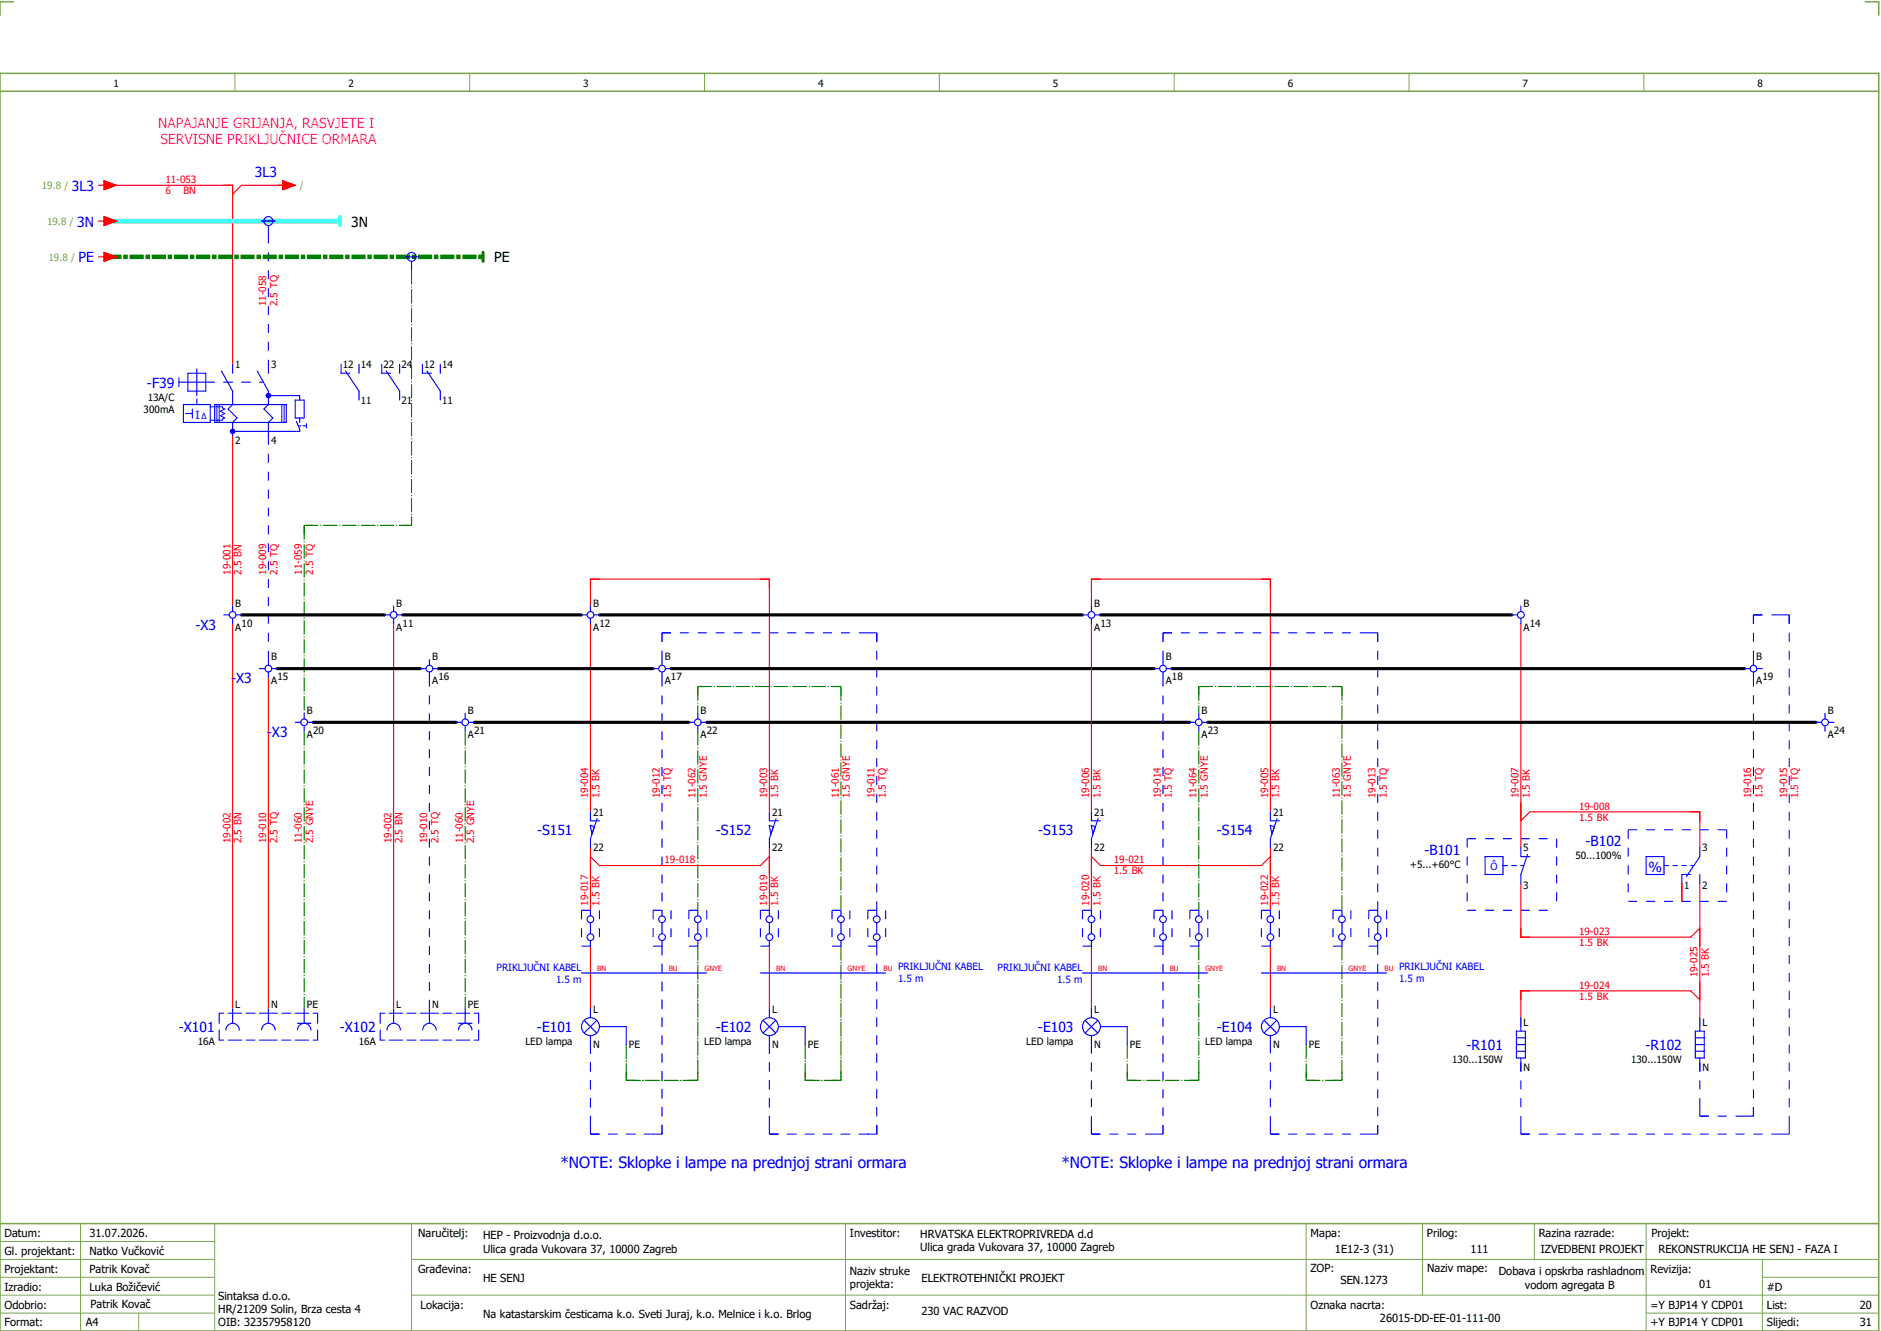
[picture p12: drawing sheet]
<svg xmlns="http://www.w3.org/2000/svg" width="421mm" height="297mm" viewBox="0 0 421 297" stroke-linecap="round" stroke-linejoin="round" font-family="sans-serif">
<path d="M0 16.4h420v281h-420zM3 .4h-3v3M417 .4h3v3M0 20.4h420M0 273.4h420" fill="none" stroke="#7ca552" stroke-width=".35"/>
<g fill="none" stroke="#7ca552" stroke-width=".22">
<path d="M52.5 16.4v4M105 16.4v4M157.5 16.4v4M210 16.4v4M262.5 16.4v4M315 16.4v4M367.5 16.4v4M0 277.4h48M18 273.4v24M48 273.4v24M92 273.4v24M189 273.4v24"/>
<path d="M292 273.4v23.8M318 273.4v16M343 273.4v8M368 273.4v23.8M0 281.4h48M0 285.4h47.8M0 293.4h47.8M31 293.4v4M47.8 289.4h-47.8M92 281.4h328M92 289.4h328M368 293.4h52"/>
<path d="M394 285.4h26M394 281.4v15.8"/>
</g>
<path d="M148 211.4v42M196 211.4v42M132 233.4v20M172 233.4v20M132 253.4h16M172 253.4h24" fill="none" stroke="#00f" stroke-width=".25" stroke-dasharray="2 2"/>
<path d="M156 211.4v30M188 211.4v30M140 233.4v8M180 233.4v8M140 241.4h16M180 241.4h8" fill="none" stroke="#008000" stroke-width=".25" stroke-dasharray="3.2 .4 .3 .4"/>
<g fill="none" stroke="#f00" stroke-width=".25">
<path d="M24 41.4h28v40M64 41.4h-10l-2 2M52 97.4v38M52 139.4v86M88 139.4v86M132 135.4v-6h40v52M132 139.4v42M244 135.4v-6h40v52M244 139.4v42M340 139.4v50M60 151.4v74M132 189.4v14"/>
<path d="M132 191.4l2 2h36l2-2M172 189.4v14M244 191.4l2 2h36l2-2M244 189.4v14M284 189.4v14M340 197.4v12h38l2-2M340 183.4l2-2h38v8M376 197.4v4M380 197.4v32M132 211.4v14M172 211.4v14M244 211.4v14"/>
<path d="M284 211.4v14M380 223.4l-2-2h-38v8"/>
</g>
<g fill="none" stroke="#00f" stroke-width=".25" stroke-dasharray="2 2" stroke-linecap="butt">
<path d="M60 52.4v29M60 97.4v50M392 137.4h8M392 137.4v10M392 137.4h2M392 137.4v2M398 137.4h2M400 137.4v116M400 137.4v2M96 151.4v74M148 141.4h48M148 141.4v6"/>
<path d="M148 151.4v52M148 141.4h2M148 141.4v2M194 141.4h2M196 141.4v62M196 141.4v2M260 141.4h48M260 141.4v6M260 151.4v52M260 141.4h2M260 141.4v2M306 141.4h2"/>
<path d="M308 141.4v62M308 141.4v2M392 151.4v98M260 211.4v42M308 211.4v42M244 233.4v20M284 233.4v20M340 237.4v16M380 237.4v12M132 251.4v2M132 253.4h2M146 253.4h2"/>
<path d="M148 251.4v2M172 251.4v2M172 253.4h2M194 253.4h2M196 251.4v2M244 253.4h16M244 251.4v2M244 253.4h2M258 253.4h2M260 251.4v2M284 253.4h24M284 251.4v2"/>
<path d="M284 253.4h2M306 253.4h2M308 251.4v2M340 253.4h60M340 251.4v2M340 253.4h2M380 249.4h12M380 247.4v2M380 249.4h2M390 249.4h2M392 247.4v2M398 253.4h2"/>
<path d="M400 251.4v2"/>
</g>
<g fill="none" stroke="#008000" stroke-width=".25" stroke-dasharray="3.2 .4 .3 .4" stroke-linecap="butt">
<path d="M92 60.4v57M68 117.4h24M68 117.4v42M68 117.4h2M68 117.4v2M90 117.4h2M92 115.4v2M156 153.4h32M156 153.4v6M156 153.4h2M156 153.4v2M186 153.4h2"/>
<path d="M188 153.4v50M188 153.4v2M268 153.4h32M268 153.4v6M268 153.4h2M268 153.4v2M298 153.4h2M300 153.4v50M300 153.4v2M68 163.4v62M104 163.4v62M156 163.4v40"/>
<path d="M268 163.4v40M268 211.4v30M300 211.4v30M140 239.4v2M156 239.4v2M180 239.4v2M188 239.4v2M252 233.4v8M252 239.4v2M268 239.4v2M292 233.4v8M292 239.4v2"/>
<path d="M300 239.4v2M140 241.4h2M154 241.4h2M180 241.4h2M186 241.4h2M252 241.4h16M252 241.4h2M266 241.4h2M292 241.4h8M292 241.4h2M298 241.4h2"/>
</g>
<path d="M24 57.4h84" fill="none" stroke="#008000" stroke-width="1" stroke-dasharray="3.2 .4 1 .4" stroke-linecap="butt"/>
<path d="M24 49.4h52" fill="none" stroke="#00d2d2" stroke-width="1"/>
<g fill="none" stroke="#00f" stroke-width=".25">
<path d="M90.5 57.4h3M92 58.4v2M40 85.4h8M40 84.4v2M41.5 92.4h1.5M42 83.4h4v4h-4zM44 82.4v6M44 89.1v1.3M52 90.4l-1 1 2 2-1 1M52 96.4h15M60 87.4v3l-1 1 2 2-1 1v3M60 81.4v2"/>
<path d="M60 88.4h7M66 89.4h2v4h-2zM66.7 95.1h.6M67 93.4v1M68.5 94.7v.9M132 206.1v2.5M148 206.1v2.5M156 206.1v2.5M172 206.1v2.5M188 206.1v2.5M196 206.1v2.5M244 206.1v2.5"/>
<path d="M260 206.1v2.5M268 206.1v2.5M284 206.1v2.5M300 206.1v2.5M308 206.1v2.5"/>
<circle cx="92" cy="57.4" r="1"/>
</g>
<path d="M54 137.4h32M90 137.4h40M134 137.4h108M246 137.4h92M62 149.4h32M98 149.4h48M150 149.4h108M262 149.4h128M70 161.4h32M106 161.4h48M158 161.4h108M270 161.4h136" fill="none" stroke="#000" stroke-width=".7"/>
<path d="M108 56.4v2" fill="none" stroke="#008000" stroke-width=".7"/>
<path d="M76 48.4v2" fill="none" stroke="#0ff" stroke-width=".7"/>
<path d="M48.5 90.4v4M49.8 90.9v.2l.5 .3-1.1 .5 1.1 .5-1.1 .5M50.3 93.4l-.5 .2M63 90.4v4M63.5 90.4v4" fill="none" stroke="#00f" stroke-width=".22"/>
<circle cx="60" cy="88.4" r=".63" fill="#00f"/>
<path d="M47 90.9h2.8M49.2 92.9l1.1 .5" fill="none" stroke="#00f" stroke-width=".22"/>
<path d="M41 90.4h6v4h-6zM49.5 82.9l2.5 4.5v3M50 85.4h2M57.5 82.9l2.5 4.5M66.2 94.1l.8 1.8" fill="none" stroke="#00f" stroke-width=".25"/>
<circle cx="52" cy="96.4" r=".62" fill="#00f"/>
<g fill="none" stroke="#00f" stroke-width=".25">
<path d="M58.5 49.4h3M60 50.4v2M43 91.4v2M48 90.4h16v4h-16zM52 81.4v2M52 94.4v3M54 85.4h2M58 85.4h.9M67 88.4v1M67 95.9v.5M67.7 95.1h.8M76.3 81.4v2h1.9"/>
<path d="M77.2 82.9l3.1 4.5v2M80.2 81.4v2M85.3 81.4v2h2M86.3 82.9l3 4.5v2M89.3 81.4v2M94.4 81.4v2h2M95.4 82.9l3 4.5v2M98.4 81.4v2M50 137.4h1.3M52 135.4v1.2M52 138.1v1.3M52.8 137.4h1.2"/>
<path d="M86 137.4h1.3M88 135.4v1.2M88 138.1v1.3M88.8 137.4h1.2M130 137.4h1.2M132 135.4v1.2M132 138.1v1.3M132.7 137.4h1.3M242 137.4h1.3M244 135.4v1.2M244 138.1v1.3M244.8 137.4h1.2"/>
<path d="M338 137.4h1.3M340 135.4v1.2M340 138.1v1.3M58 149.4h1.3M60 147.4v1.2M60 150.1v1.3M60.8 149.4h1.2M68 159.4v1.2M94 149.4h1.2M96 147.4v1.2M96 150.1v1.3M96.8 149.4h1.2"/>
<path d="M104 159.4v1.2M146 149.4h1.3M148 147.4v1.2M148 150.1v1.3M148.8 149.4h1.2M156 159.4v1.2M258 149.4h1.3M260 147.4v1.2M260 150.1v1.3M260.8 149.4h1.2M268 159.4v1.2M390 149.4h1.3"/>
<path d="M392 147.4v1.2M392 150.1v1.3M392.8 149.4h1.2M408 159.4v1.2M66 161.4h1.3M68 162.1v1.3M68.8 161.4h1.2M102 161.4h1.2M104 162.1v1.3M104.7 161.4h1.3M154 161.4h1.3M156 162.1v1.3"/>
<path d="M156.8 161.4h1.2M266 161.4h1.2M268 162.1v1.3M268.7 161.4h1.3M406 161.4h1.3M408 162.1v1.3M408.7 161.4h1.3M132 181.4v2h2M132.9 184.7l-.9-.3 .3 2M133.5 182.9l-1.5 4.5v2M172 181.4v2h2M172.9 184.7l-.9-.3 .3 2"/>
<path d="M173.5 182.9l-1.5 4.5v2M244 181.4v2h2M244.9 184.7l-.9-.3 .3 2M245.5 182.9l-1.5 4.5v2M284 181.4v2h2M284 187.4v2M284.9 184.7l-.9-.3 .3 2M285.5 182.9l-1.5 4.5M332 191.4h4v4h-4zM336 193.4h1M338 193.4h1M340 193.4h.6"/>
<path d="M340 189.4v2h2M340 195.4v2M341.5 190.9l-1.5 4.5M368 191.4h4v4h-4zM372 193.4h1M374 193.4h1M376 193.4h1M378 193.4h.7M378 195.4h-2v2M380 195.4v2M380 191.4l-3 4.5M380 189.4v2"/>
<path d="M130 217.4h28M132 203.4v1.2M132 210.1v1.3M148 203.4v1.2M148 210.1v1.3M156 203.4v1.2M156 210.1v1.3M170 217.4h28M172 203.4v1.2M172 210.1v1.3M188 203.4v1.2M188 210.1v1.3"/>
<path d="M196 203.4v1.2M196 210.1v1.3M242 217.4h28M244 203.4v1.2M244 210.1v1.3M260 203.4v1.2M260 210.1v1.3M268 203.4v1.2M268 210.1v1.3M282 217.4h28M284 203.4v1.2M284 210.1v1.3"/>
<path d="M300 203.4v1.2M300 210.1v1.3M308 203.4v1.2M308 210.1v1.3M49 230.1v2.3h1M50 226.4h-1v2.2M50.5 230.1a1.5 1.5 0 0 1 1.5-1.5 1.5 1.5 0 0 1 1.5 1.5M51 232.4h3M51 226.4h3M52 225.4v3.2M55 232.4h2M55 226.4h2"/>
<path d="M58 232.4h4M58 226.4h4M58.5 230.1a1.5 1.5 0 0 1 1.5-1.5 1.5 1.5 0 0 1 1.5 1.5M60 225.4v3.2M63 232.4h2M63 226.4h2M66 232.4h3M66 226.4h3M66.5 230.1a1.5 1.5 0 0 1 1.5-1.5 1.5 1.5 0 0 1 1.5 1.5M66.5 228.6h3M68 225.4v3.2M70 226.4h1v2.2"/>
<path d="M71 230.1v2.3h-1M85 230.1v2.3h1M86 226.4h-1v2.2M86.5 230.1a1.5 1.5 0 0 1 1.5-1.5 1.5 1.5 0 0 1 1.5 1.5M87 232.4h3M87 226.4h3M88 225.4v3.2M91 232.4h2M91 226.4h2M94 232.4h4M94 226.4h4M94.5 230.1a1.5 1.5 0 0 1 1.5-1.5 1.5 1.5 0 0 1 1.5 1.5"/>
<path d="M96 225.4v3.2M99 232.4h2M99 226.4h2M102 232.4h3M102 226.4h3M102.5 230.1a1.5 1.5 0 0 1 1.5-1.5 1.5 1.5 0 0 1 1.5 1.5M102.5 228.6h3M104 225.4v3.2M106 226.4h1v2.2M107 230.1v2.3h-1M130.6 228l2.8 2.8M132 225.4v2"/>
<path d="M132 231.4v2M133.4 228l-2.8 2.8M134 229.4h6v4M170.6 228l2.8 2.8M172 225.4v2M172 231.4v2M173.4 228l-2.8 2.8M174 229.4h6v4M242.6 228l2.8 2.8M244 225.4v2M244 231.4v2M245.4 228l-2.8 2.8"/>
<path d="M246 229.4h6v4M282.6 228l2.8 2.8M284 225.4v2M284 231.4v2M285.4 228l-2.8 2.8M286 229.4h6v4M339 233.4h2M339 230.4h2v6h-2zM339 231.9h2M339 234.9h2M340 227.4v3M340 236.4v3"/>
<path d="M379 233.4h2M379 230.4h2v6h-2zM379 231.9h2M379 234.9h2M380 227.4v3M380 236.4v3"/>
<circle cx="60" cy="49.4" r="1"/>
<circle cx="52" cy="137.4" r=".75"/>
<circle cx="88" cy="137.4" r=".75"/>
<circle cx="132" cy="137.4" r=".75"/>
<circle cx="244" cy="137.4" r=".75"/>
<circle cx="340" cy="137.4" r=".75"/>
<circle cx="60" cy="149.4" r=".75"/>
<circle cx="96" cy="149.4" r=".75"/>
<circle cx="148" cy="149.4" r=".75"/>
<circle cx="260" cy="149.4" r=".75"/>
<circle cx="392" cy="149.4" r=".75"/>
<circle cx="68" cy="161.4" r=".75"/>
<circle cx="104" cy="161.4" r=".75"/>
<circle cx="156" cy="161.4" r=".75"/>
<circle cx="268" cy="161.4" r=".75"/>
<circle cx="408" cy="161.4" r=".75"/>
<circle cx="132" cy="205.4" r=".75"/>
<circle cx="132" cy="209.4" r=".75"/>
<circle cx="148" cy="205.4" r=".75"/>
<circle cx="148" cy="209.4" r=".75"/>
<circle cx="156" cy="205.4" r=".75"/>
<circle cx="156" cy="209.4" r=".75"/>
<circle cx="172" cy="205.4" r=".75"/>
<circle cx="172" cy="209.4" r=".75"/>
<circle cx="188" cy="205.4" r=".75"/>
<circle cx="188" cy="209.4" r=".75"/>
<circle cx="196" cy="205.4" r=".75"/>
<circle cx="196" cy="209.4" r=".75"/>
<circle cx="244" cy="205.4" r=".75"/>
<circle cx="244" cy="209.4" r=".75"/>
<circle cx="260" cy="205.4" r=".75"/>
<circle cx="260" cy="209.4" r=".75"/>
<circle cx="268" cy="205.4" r=".75"/>
<circle cx="268" cy="209.4" r=".75"/>
<circle cx="284" cy="205.4" r=".75"/>
<circle cx="284" cy="209.4" r=".75"/>
<circle cx="300" cy="205.4" r=".75"/>
<circle cx="300" cy="209.4" r=".75"/>
<circle cx="308" cy="205.4" r=".75"/>
<circle cx="308" cy="209.4" r=".75"/>
<circle cx="132" cy="229.4" r="2"/>
<circle cx="172" cy="229.4" r="2"/>
<circle cx="244" cy="229.4" r="2"/>
<circle cx="284" cy="229.4" r="2"/>
</g>
<path d="M49 90.4v4M49.8 93.6v.3h-2.8" fill="none" stroke="#00f" stroke-width=".22"/>
<g fill="none" stroke="#00f" stroke-width=".25" stroke-dasharray="2 2" stroke-linecap="butt">
<path d="M328 187.4h20M328 187.4v16M348 187.4v16M364 185.4h22M364 185.4v16M386 185.4v16M130 211.4h4M130 203.4h4M130 203.4v8M134 203.4v8M146 211.4h4M146 203.4h4"/>
<path d="M146 203.4v8M150 203.4v8M154 211.4h4M154 203.4h4M154 203.4v8M158 203.4v8M170 211.4h4M170 203.4h4M170 203.4v8M174 203.4v8M186 211.4h4M186 203.4h4"/>
<path d="M186 203.4v8M190 203.4v8M194 211.4h4M194 203.4h4M194 203.4v8M198 203.4v8M242 211.4h4M242 203.4h4M242 203.4v8M246 203.4v8M258 211.4h4M258 203.4h4"/>
<path d="M258 203.4v8M262 203.4v8M266 211.4h4M266 203.4h4M266 203.4v8M270 203.4v8M282 211.4h4M282 203.4h4M282 203.4v8M286 203.4v8M298 211.4h4M298 203.4h4"/>
<path d="M298 203.4v8M302 203.4v8M306 211.4h4M306 203.4h4M306 203.4v8M310 203.4v8M328 203.4h20M364 201.4h22"/>
</g>
<g fill="#f00" stroke="#f00" stroke-width=".22">
<path d="M23.2 40.4l2.8 1-2.8 1z"/>
<path d="M23.2 48.4l2.8 1-2.8 1z"/>
<path d="M23.2 56.4l2.8 1-2.8 1z"/>
<path d="M63.2 40.4l2.8 1-2.8 1z"/>
</g>
<path d="M22 41.4h1.2M22 49.4h1.2M22 57.4h1.2M23.2 40.4l2.8 1-2.8 1zM23.2 48.4l2.8 1-2.8 1zM23.2 56.4l2.8 1-2.8 1zM62 41.4h1.2M63.2 40.4l2.8 1-2.8 1z" fill="none" stroke="#f00" stroke-width=".25"/>
<g font-size="3.5" fill="#00f">
<text x="125.3" y="260.9">*NOTE: Sklopke i lampe na prednjoj strani ormara</text>
<text x="237.3" y="260.9">*NOTE: Sklopke i lampe na prednjoj strani ormara</text>
</g>
<g font-size="3.1" fill="#f0f">
<text x="35.4" y="28.5">NAPAJANJE GRIJANJA, RASVJETE I</text>
<text x="35.9" y="32.3">SERVISNE PRIKLJUČNICE ORMARA</text>
</g>
<g font-size="3.1" fill="#00f">
<text x="57" y="39.6">3L3</text>
<text x="16.1" y="42.6">3L3</text>
<text x="17.2" y="50.6">3N</text>
<text x="17.5" y="58.6">PE</text>
<text x="32.9" y="86.6">-F39</text>
<text x="43.7" y="140.7">-X3</text>
<text x="51.7" y="152.7">-X3</text>
<text x="59.7" y="164.7">-X3</text>
<text x="120.1" y="186.6">-S151</text>
<text x="160.1" y="186.6">-S152</text>
<text x="232.1" y="186.6">-S153</text>
<text x="272.1" y="186.6">-S154</text>
<text x="318.5" y="191">-B101</text>
<text x="354.5" y="189">-B102</text>
<text x="368.5" y="194.8">%</text>
<text x="40" y="230.6">-X101</text>
<text x="76" y="230.6">-X102</text>
<text x="120" y="230.6">-E101</text>
<text x="160" y="230.6">-E102</text>
<text x="232" y="230.6">-E103</text>
<text x="272" y="230.6">-E104</text>
<text x="327.9" y="234.6">-R101</text>
<text x="367.9" y="234.6">-R102</text>
</g>
<g font-size="3.1">
<text x="78.5" y="50.6">3N</text>
<text x="110.5" y="58.6">PE</text>
</g>
<text font-size="2.5" fill="#00f" x="43.7" y="93.6">I</text>
<g font-size="2.5">
<text x="1" y="276.4">Datum:</text>
<text x="1" y="280.4">Gl. projektant:</text>
<text x="20" y="276.4">31.07.2026.</text>
<text x="20" y="280.4">Natko Vučković</text>
<text x="93.5" y="276.4">Naručitelj:</text>
<text x="108" y="276.9">HEP - Proizvodnja d.o.o.</text>
<text x="108" y="279.9">Ulica grada Vukovara 37, 10000 Zagreb</text>
<text x="190" y="276.4">Investitor:</text>
<text x="205.7" y="276.6">HRVATSKA ELEKTROPRIVREDA d.d</text>
<text x="205.7" y="279.6">Ulica grada Vukovara 37, 10000 Zagreb</text>
<text x="293" y="276.4">Mapa:</text>
<text x="298.4" y="279.9">1E12-3 (31)</text>
<text x="319" y="276.4">Prilog:</text>
<text x="328.7" y="279.9">111</text>
<text x="344" y="276.4">Razina razrade:</text>
<text x="344.4" y="279.9">IZVEDBENI PROJEKT</text>
<text x="369.2" y="276.3">Projekt:</text>
<text x="370.8" y="279.9">REKONSTRUKCIJA HE SENJ - FAZA I</text>
<text x="1" y="284.4">Projektant:</text>
<text x="20" y="284.4">Patrik Kovač</text>
<text x="93.5" y="284.4">Građevina:</text>
<text x="108" y="286.4">HE SENJ</text>
<text x="190" y="284.9">Naziv struke</text>
<text x="190" y="287.9">projekta:</text>
<text x="206" y="286.5">ELEKTROTEHNIČKI PROJEKT</text>
<text x="293" y="284.3">ZOP:</text>
<text x="299.7" y="286.9">SEN.1273</text>
<text x="319" y="284.3">Naziv mape:</text>
<text x="335.1" y="285">Dobava i opskrba rashladnom</text>
<text x="340.9" y="288">vodom agregata B</text>
<text x="369" y="284.4">Revizija:</text>
<text x="379.9" y="287.9">01</text>
<text x="1" y="288.4">Izradio:</text>
<text x="1" y="292.4">Odobrio:</text>
<text x="20" y="288.4">Luka Božičević</text>
<text x="20.2" y="292.3">Patrik Kovač</text>
<text x="48.8" y="290.4">Sintaksa d.o.o.</text>
<text x="48.8" y="293.4">HR/21209 Solin, Brza cesta 4</text>
<text x="94" y="292.4">Lokacija:</text>
<text x="190" y="292.4">Sadržaj:</text>
<text x="206" y="293.9">230 VAC RAZVOD</text>
<text x="293" y="292.4">Oznaka nacrta:</text>
<text x="369" y="292.4">=Y BJP14 Y CDP01</text>
<text x="395" y="292.4">List:</text>
<text x="395" y="288.4">#D</text>
<text x="415.8" y="292.4">20</text>
<text x="1" y="296.4">Format:</text>
<text x="19.2" y="296.4">A4</text>
<text x="48.8" y="296.4">OIB: 32357958120</text>
<text x="108" y="294.4">Na katastarskim česticama k.o. Sveti Juraj, k.o. Melnice i k.o. Brlog</text>
<text x="308.5" y="295.4">26015-DD-EE-01-111-00</text>
<text x="369" y="296.4">+Y BJP14 Y CDP01</text>
<text x="395" y="296.4">Slijedi:</text>
<text x="415.8" y="296.4">31</text>
</g>
<g font-size="2.2">
<text x="25.4" y="19.4">1</text>
<text x="77.9" y="19.4">2</text>
<text x="130.4" y="19.4">3</text>
<text x="182.9" y="19.4">4</text>
<text x="235.4" y="19.4">5</text>
<text x="287.9" y="19.4">6</text>
<text x="340.4" y="19.4">7</text>
<text x="392.9" y="19.4">8</text>
<text x="52.6" y="82.3">1</text>
<text x="60.6" y="82.3">3</text>
<text x="76.7" y="82.3">12</text>
<text x="80.6" y="82.3">14</text>
<text x="85.7" y="82.3">22</text>
<text x="89.7" y="82.3">24</text>
<text x="94.8" y="82.3">12</text>
<text x="98.8" y="82.3">14</text>
<text x="33" y="89.5">13A/C</text>
<text x="32.1" y="92.2">300mA</text>
<text x="80.6" y="90.2">11</text>
<text x="89.7" y="90.2">21</text>
<text x="98.8" y="90.2">11</text>
<text x="52.6" y="99.2">2</text>
<text x="60.6" y="99.2">4</text>
<text x="52.6" y="135.5">B</text>
<text x="88.6" y="135.5">B</text>
<text x="132.6" y="135.5">B</text>
<text x="244.6" y="135.5">B</text>
<text x="340.6" y="135.5">B</text>
<text x="52.6" y="140.9">A</text>
<text x="54" y="140">10</text>
<text x="88.6" y="140.9">A</text>
<text x="90" y="140">11</text>
<text x="132.6" y="140.9">A</text>
<text x="134" y="140">12</text>
<text x="244.6" y="140.9">A</text>
<text x="246" y="140">13</text>
<text x="340.6" y="140.9">A</text>
<text x="342" y="140">14</text>
<text x="60.6" y="147.5">B</text>
<text x="96.6" y="147.5">B</text>
<text x="148.6" y="147.5">B</text>
<text x="260.6" y="147.5">B</text>
<text x="392.6" y="147.5">B</text>
<text x="60.6" y="152.9">A</text>
<text x="62" y="152">15</text>
<text x="96.6" y="152.9">A</text>
<text x="98" y="152">16</text>
<text x="148.6" y="152.9">A</text>
<text x="150" y="152">17</text>
<text x="260.6" y="152.9">A</text>
<text x="262" y="152">18</text>
<text x="392.6" y="152.9">A</text>
<text x="394" y="152">19</text>
<text x="68.6" y="159.5">B</text>
<text x="104.6" y="159.5">B</text>
<text x="156.6" y="159.5">B</text>
<text x="268.6" y="159.5">B</text>
<text x="408.6" y="159.5">B</text>
<text x="68.6" y="164.9">A</text>
<text x="70" y="164">20</text>
<text x="104.6" y="164.9">A</text>
<text x="106" y="164">21</text>
<text x="156.6" y="164.9">A</text>
<text x="158" y="164">22</text>
<text x="268.6" y="164.9">A</text>
<text x="270" y="164">23</text>
<text x="408.6" y="164.9">A</text>
<text x="410" y="164">24</text>
<text x="132.6" y="182.3">21</text>
<text x="172.6" y="182.3">21</text>
<text x="244.6" y="182.3">21</text>
<text x="284.6" y="182.3">21</text>
<text x="132.6" y="190.2">22</text>
<text x="172.6" y="190.2">22</text>
<text x="244.6" y="190.2">22</text>
<text x="284.6" y="190.2">22</text>
<text x="340.5" y="190.1">5</text>
<text x="352.2" y="191.9">50...100%</text>
<text x="380.5" y="190.1">3</text>
<text x="315.2" y="193.9">+5...+60°C</text>
<text x="340.5" y="198.6">3</text>
<text x="376.5" y="198.6">1</text>
<text x="380.5" y="198.6">2</text>
<text x="52.6" y="225.3">L</text>
<text x="60.6" y="225.3">N</text>
<text x="68.6" y="225.3">PE</text>
<text x="88.6" y="225.3">L</text>
<text x="96.6" y="225.3">N</text>
<text x="104.6" y="225.3">PE</text>
<text x="132.6" y="226.3">L</text>
<text x="172.6" y="226.3">L</text>
<text x="244.6" y="226.3">L</text>
<text x="284.6" y="226.3">L</text>
<text x="44.2" y="233.5">16A</text>
<text x="80.2" y="233.5">16A</text>
<text x="117.4" y="233.5">LED lampa</text>
<text x="157.4" y="233.5">LED lampa</text>
<text x="229.4" y="233.5">LED lampa</text>
<text x="269.4" y="233.5">LED lampa</text>
<text x="340.6" y="229.3">L</text>
<text x="380.6" y="229.3">L</text>
<text x="132.6" y="234.2">N</text>
<text x="140.6" y="234.2">PE</text>
<text x="172.6" y="234.2">N</text>
<text x="180.6" y="234.2">PE</text>
<text x="244.6" y="234.2">N</text>
<text x="252.6" y="234.2">PE</text>
<text x="284.6" y="234.2">N</text>
<text x="292.6" y="234.2">PE</text>
<text x="324.6" y="237.5">130...150W</text>
<text x="340.6" y="239.2">N</text>
<text x="364.6" y="237.5">130...150W</text>
<text x="380.6" y="239.2">N</text>
</g>
<g font-size="2.2" fill="#f00">
<text x="37" y="40.9">11-053</text>
<text x="37" y="43.4">6</text>
<text x="41" y="43.4">BN</text>
<text x="59.5" y="68.4" transform="rotate(-90 59.5 68.4)">11-058</text>
<text x="62" y="68.4" transform="rotate(-90 62 68.4)">2.5 TQ</text>
<text x="51.5" y="128.4" transform="rotate(-90 51.5 128.4)">19-001</text>
<text x="54" y="128.4" transform="rotate(-90 54 128.4)">2.5 BN</text>
<text x="59.5" y="128.4" transform="rotate(-90 59.5 128.4)">19-009</text>
<text x="62" y="128.4" transform="rotate(-90 62 128.4)">2.5 TQ</text>
<text x="67.5" y="128.4" transform="rotate(-90 67.5 128.4)">11-059</text>
<text x="70" y="128.4" transform="rotate(-90 70 128.4)">2.5 TQ</text>
<text x="131.5" y="178.4" transform="rotate(-90 131.5 178.4)">19-004</text>
<text x="134" y="178.4" transform="rotate(-90 134 178.4)">1.5 BK</text>
<text x="147.5" y="178.4" transform="rotate(-90 147.5 178.4)">19-012</text>
<text x="150" y="178.4" transform="rotate(-90 150 178.4)">1.5 TQ</text>
<text x="155.5" y="178.4" transform="rotate(-90 155.5 178.4)">11-062</text>
<text x="158" y="178.4" transform="rotate(-90 158 178.4)">1.5 GNYE</text>
<text x="171.5" y="178.4" transform="rotate(-90 171.5 178.4)">19-003</text>
<text x="174" y="178.4" transform="rotate(-90 174 178.4)">1.5 BK</text>
<text x="187.5" y="178.4" transform="rotate(-90 187.5 178.4)">11-061</text>
<text x="190" y="178.4" transform="rotate(-90 190 178.4)">1.5 GNYE</text>
<text x="195.5" y="178.4" transform="rotate(-90 195.5 178.4)">19-011</text>
<text x="198" y="178.4" transform="rotate(-90 198 178.4)">1.5 TQ</text>
<text x="243.5" y="178.4" transform="rotate(-90 243.5 178.4)">19-006</text>
<text x="246" y="178.4" transform="rotate(-90 246 178.4)">1.5 BK</text>
<text x="259.5" y="178.4" transform="rotate(-90 259.5 178.4)">19-014</text>
<text x="262" y="178.4" transform="rotate(-90 262 178.4)">1.5 TQ</text>
<text x="267.5" y="178.4" transform="rotate(-90 267.5 178.4)">11-064</text>
<text x="270" y="178.4" transform="rotate(-90 270 178.4)">1.5 GNYE</text>
<text x="283.5" y="178.4" transform="rotate(-90 283.5 178.4)">19-005</text>
<text x="286" y="178.4" transform="rotate(-90 286 178.4)">1.5 BK</text>
<text x="299.5" y="178.4" transform="rotate(-90 299.5 178.4)">11-063</text>
<text x="302" y="178.4" transform="rotate(-90 302 178.4)">1.5 GNYE</text>
<text x="307.5" y="178.4" transform="rotate(-90 307.5 178.4)">19-013</text>
<text x="310" y="178.4" transform="rotate(-90 310 178.4)">1.5 TQ</text>
<text x="339.5" y="178.4" transform="rotate(-90 339.5 178.4)">19-007</text>
<text x="342" y="178.4" transform="rotate(-90 342 178.4)">1.5 BK</text>
<text x="391.5" y="178.4" transform="rotate(-90 391.5 178.4)">19-016</text>
<text x="394" y="178.4" transform="rotate(-90 394 178.4)">1.5 TQ</text>
<text x="399.5" y="178.4" transform="rotate(-90 399.5 178.4)">19-015</text>
<text x="402" y="178.4" transform="rotate(-90 402 178.4)">1.5 TQ</text>
<text x="353" y="180.9">19-008</text>
<text x="353" y="183.4">1.5 BK</text>
<text x="51.5" y="188.4" transform="rotate(-90 51.5 188.4)">19-002</text>
<text x="54" y="188.4" transform="rotate(-90 54 188.4)">2.5 BN</text>
<text x="59.5" y="188.4" transform="rotate(-90 59.5 188.4)">19-010</text>
<text x="62" y="188.4" transform="rotate(-90 62 188.4)">2.5 TQ</text>
<text x="67.5" y="188.4" transform="rotate(-90 67.5 188.4)">11-060</text>
<text x="70" y="188.4" transform="rotate(-90 70 188.4)">2.5 GNYE</text>
<text x="87.5" y="188.4" transform="rotate(-90 87.5 188.4)">19-002</text>
<text x="90" y="188.4" transform="rotate(-90 90 188.4)">2.5 BN</text>
<text x="95.5" y="188.4" transform="rotate(-90 95.5 188.4)">19-010</text>
<text x="98" y="188.4" transform="rotate(-90 98 188.4)">2.5 TQ</text>
<text x="103.5" y="188.4" transform="rotate(-90 103.5 188.4)">11-060</text>
<text x="106" y="188.4" transform="rotate(-90 106 188.4)">2.5 GNYE</text>
<text x="148.5" y="192.8">19-018</text>
<text x="249" y="192.9">19-021</text>
<text x="249" y="195.4">1.5 BK</text>
<text x="131.5" y="202.4" transform="rotate(-90 131.5 202.4)">19-017</text>
<text x="134" y="202.4" transform="rotate(-90 134 202.4)">1.5 BK</text>
<text x="171.5" y="202.4" transform="rotate(-90 171.5 202.4)">19-019</text>
<text x="174" y="202.4" transform="rotate(-90 174 202.4)">1.5 BK</text>
<text x="243.5" y="202.4" transform="rotate(-90 243.5 202.4)">19-020</text>
<text x="246" y="202.4" transform="rotate(-90 246 202.4)">1.5 BK</text>
<text x="283.5" y="202.4" transform="rotate(-90 283.5 202.4)">19-022</text>
<text x="286" y="202.4" transform="rotate(-90 286 202.4)">1.5 BK</text>
<text x="353" y="208.9">19-023</text>
<text x="353" y="211.4">1.5 BK</text>
<text x="353" y="220.9">19-024</text>
<text x="379.5" y="218.4" transform="rotate(-90 379.5 218.4)">19-025</text>
<text x="382" y="218.4" transform="rotate(-90 382 218.4)">1.5 BK</text>
<text x="353" y="223.4">1.5 BK</text>
</g>
<g font-size="2.2" fill="#7ca552">
<text x="9.4" y="42.3">19.8 /</text>
<text x="67" y="42.3">/</text>
<text x="10.5" y="50.3">19.8 /</text>
<text x="10.9" y="58.3">19.8 /</text>
</g>
<g font-size="2.2" fill="#00f">
<text x="333.2" y="194.3">Ô</text>
<text x="111" y="216.9">PRIKLJUČNI KABEL</text>
<text x="124.3" y="219.6">1.5 m</text>
<text x="200.8" y="216.6">PRIKLJUČNI KABEL</text>
<text x="200.8" y="219.3">1.5 m</text>
<text x="223" y="216.9">PRIKLJUČNI KABEL</text>
<text x="236.3" y="219.6">1.5 m</text>
<text x="312.8" y="216.6">PRIKLJUČNI KABEL</text>
<text x="312.8" y="219.3">1.5 m</text>
</g>
<text font-size="1.9" fill="#00f" x="45" y="93.5">Δ</text>
<g font-size="1.6" fill="#f00">
<text x="133.5" y="216.9">BN</text>
<text x="149.5" y="216.9">BU</text>
<text x="157.5" y="216.9">GNYE</text>
<text x="173.5" y="216.9">BN</text>
<text x="189.5" y="216.9">GNYE</text>
<text x="197.5" y="216.9">BU</text>
<text x="245.5" y="216.9">BN</text>
<text x="261.5" y="216.9">BU</text>
<text x="269.5" y="216.9">GNYE</text>
<text x="285.5" y="216.9">BN</text>
<text x="301.5" y="216.9">GNYE</text>
<text x="309.5" y="216.9">BU</text>
</g>
</svg>
